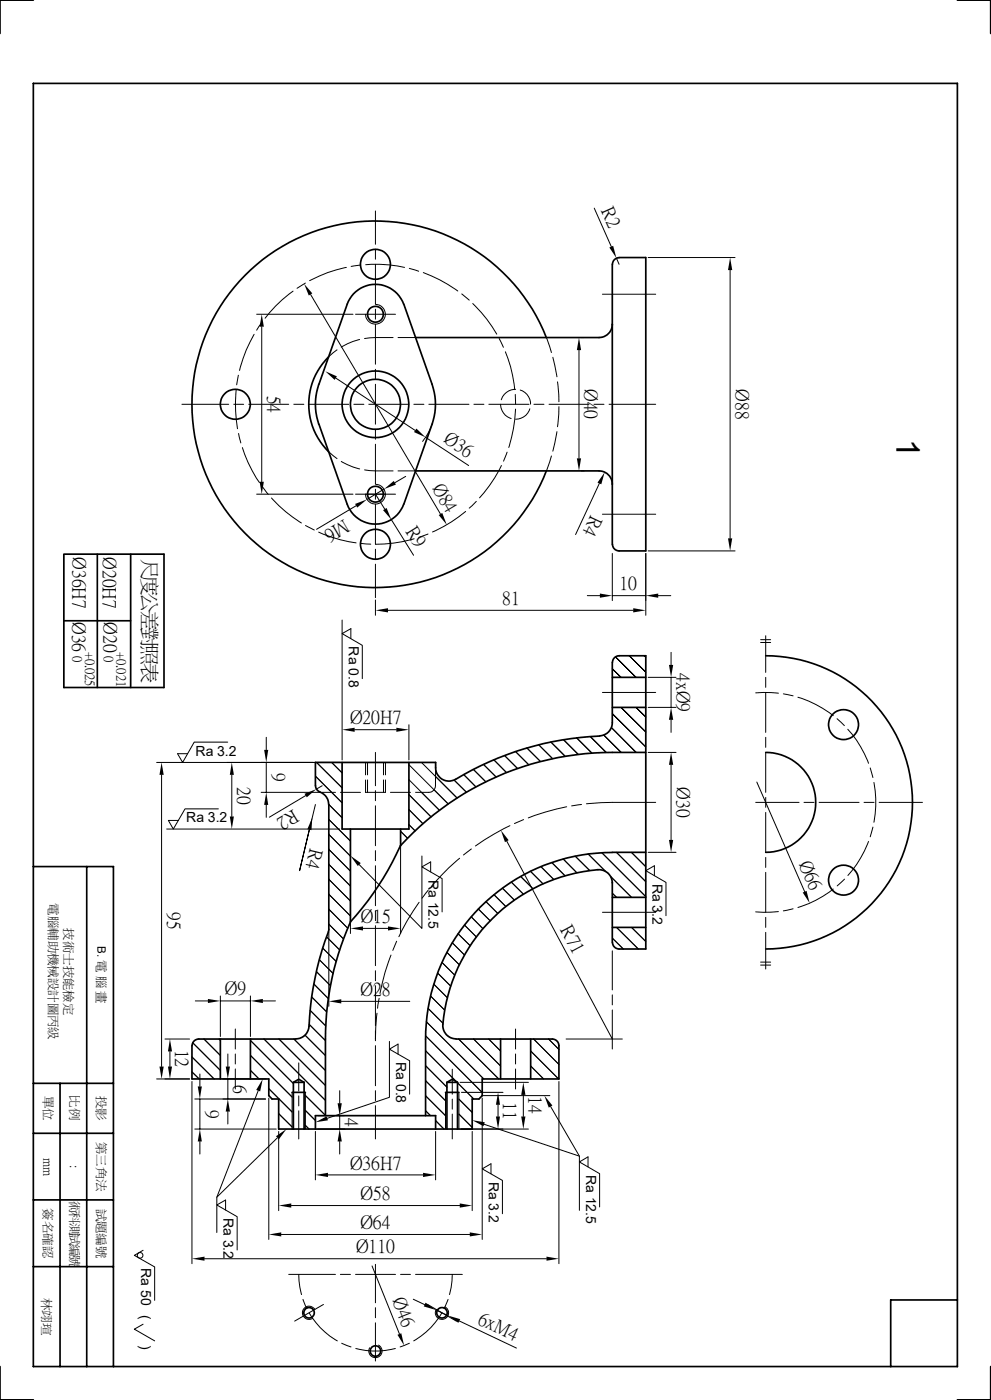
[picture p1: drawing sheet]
<svg xmlns="http://www.w3.org/2000/svg" width="297mm" height="420mm" viewBox="0 0 297 420" stroke-linecap="round" stroke-linejoin="round" font-family="sans-serif">
<g fill="none" stroke="#000" stroke-width=".51">
<path d="M10 0h-10v10M286.9 0h10v10M10 25h276.9v385h-276.9zM183.5 79.3v84M185.5 77.3h8v88h-8a2.02 2.02 0 0 1-1.9-2M185.5 77.3a2.02 2.02 0 0 0-1.9 2M183.5 97.3a4 4 0 0 1-4 4h-55M95.5 115.3a18.3 18.3 0 0 0 0 12M95.6 115.3l8.5-24a9 9 0 0 1 8.4-6 9 9 0 0 1 8.5 6l8.5 24a18.3 18.3 0 0 1 0 12M98.5 107.1a20 20 0 0 0 0 28.4M163.7 101.3a55 55 0 0 0-84.4-23.9 55 55 0 0 0 0 87.7 55 55 0 0 0 84.4-23.8M95.6 127.3l8.5 24a9 9 0 0 0 8.4 5.9 9 9 0 0 0 8.5-5.9l8.5-24"/>
<path d="M124.5 141.3h55a4 4 0 0 1 4 3.9M19.1 166.2h30v40h-30zM29.2 166.2v40M39.2 166.2v40M19.1 186.2h20.1M183.5 198.7v18.1a4 4 0 0 1-3.8 4M183.6 198.7a2.02 2.02 0 0 1 1.9-2h8v88h-8a2.02 2.02 0 0 1-1.9-2M229.5 196.7a44 44 0 0 1 44 44 44 44 0 0 1-44 44M183.5 203.2h10M183.5 212.2h10M95.8 237.6a4.1 4.1 0 0 1 2.8 3.7v37.7a94.7 94.7 0 0 0-6.1 29.4 3.9 3.9 0 0 1-3.9 3.3M102.5 228.7v20h20.1v-20"/>
<path d="M179.7 220.8a91.7 91.7 0 0 0-43.6 13.2 4 4 0 0 1-5.5-3.7v-1.6h-36.1v7l.5 1.2 .9 .7M193.5 225.7a133.1 133.1 0 0 0-20.9 .7 86.3 86.3 0 0 0-52.6 27.3M229.5 225.7a15 15 0 0 1 15 15 15 15 0 0 1-15 15M10 260h24v150M26 260v150M105 248.7v27.9M120 253.7a87.9 87.9 0 0 1-15 22.9M120.1 248.7v5M193.5 255.7a112.5 112.5 0 0 0-16.9 .5 56 56 0 0 0-49 55.5v23M105 276.6a86.7 86.7 0 0 0-7.5 35.1v23M183.5 264.9a4 4 0 0 0-4.3-4 51 51 0 0 0-46.5 47 4 4 0 0 0 4 3.8M183.5 269.2h10"/>
<path d="M183.5 278.2h10M183.5 264.7v18M66 311.7v12M75.1 311.7v12M88.6 311.7h-29a2.1 2.1 0 0 0-2.1 2v10h23.1v5l.9 1h2v9h58v-9h2.1l.9-1v-5h23v-10a2.02 2.02 0 0 0-2-2h-28.8M150 311.7v12M159 311.7v12M10 340h24M10 325h24M18 325v85M87.5 327.7h4M87.9 324.7l1.6-.9 1.6 .9"/>
<path d="M91.1 324.7h-3.2v14M91.1 324.7v14M94.5 338.7v-4h36.1v4M133.5 327.7h4M133.9 324.7h3.2M133.9 324.7l1.7-.9 1.5 .9M133.9 324.7v14M137.1 324.7v14M10 360h24M10 380h24M286.9 390h-19.9v20M0 410v9.9h10"/>
<path d="M296.9 410v9.9h-10"/>
<circle cx="112.5" cy="79.3" r="4.5"/>
<circle cx="112.5" cy="94.3" r="2.38"/>
<circle cx="70.5" cy="121.3" r="4.5"/>
<circle cx="112.5" cy="121.3" r="7.5"/>
<circle cx="112.5" cy="121.3" r="10"/>
<circle cx="112.5" cy="148.2" r="2.38"/>
<circle cx="112.5" cy="163.3" r="4.5"/>
<circle cx="252.8" cy="217.4" r="4.5"/>
<circle cx="252.8" cy="264" r="4.5"/>
<circle cx="92.6" cy="393.8" r="1.57"/>
<circle cx="132.5" cy="393.8" r="1.57"/>
<circle cx="112.5" cy="405.3" r="1.57"/>
</g>
<g fill="none" stroke="#000" stroke-width=".3">
<path d="M108.1 79.5l-2.9 .4M109.6 79.4a37.7 37.7 0 0 1 11.6 .8M112.5 74.8v3M112.5 79.3v12M112.5 63.3v10M178.1 62.4l5.1 11.6M184.7 77.4l.8 1.9M194.3 77.3h26M76.9 94.3h28.9M78.4 98v46.5M78.6 96.6l-1.7 2.5M87.8 87.3a38.1 38.1 0 0 0-8.3 8.2"/>
<path d="M91.5 84.9l-2.5 1.6M93.1 88.3l38.9 65.9M103.8 80.2a39 39 0 0 0-11 4M106.6 94.3h11.9M112.5 92.8v3M112.5 97.3v12M112.6 91.3a2.96 2.96 0 0 1 2.9 3 2.96 2.96 0 0 1-3 2.9 2.96 2.96 0 0 1-2.9-2.9M122.7 80.5l2.8 .9M126.9 81.8a43.2 43.2 0 0 1 10.3 5.5M138.4 88.2l2.2 1.8M141.7 91.1a41.1 41.1 0 0 1 7.2 9.1M180.6 88.3h15.9"/>
<path d="M218.8 81v80.5M70.8 116.9a42.7 42.7 0 0 0 .4 11.7M71.5 112.6l-.5 2.8M76.2 100.3a39.6 39.6 0 0 0-4.4 10.8M100.6 113.4l23.8 15.7M101 104.9l-2.5 2.2M107.8 101.9l-2.1 .5-3.4 1.7M112.5 110.8v2.9M112.5 115.3v12M117.8 101.3h-5.3l-3.2 .3M119.3 101.3h5.2M149.6 101.6l1.3 2.6"/>
<path d="M151.5 105.5a37.9 37.9 0 0 1 2.8 11.4M154.4 118.3l.1 2.9M154.5 116.8a4.4 4.4 0 0 0-4.3 3.1M155.9 117a4.3 4.3 0 0 1 3.1 4.2M163.8 101.3l1.5 4.4M165.7 107.2l1.2 5.8M167.1 114.6l.4 5.9M173.5 105v32.5M174.3 101.3h.7M54.5 121.3h14M70.1 121.3h2.9M71.5 130l.7 2.9"/>
<path d="M72.6 134.3a38.7 38.7 0 0 0 5.2 10.5M74.5 121.3h12M88.1 121.3h3M92.5 121.3h12M98.5 135.5l2.5 2.1M102.3 138.4l3.4 1.7 2.1 .6M106 121.3h3.1M110.5 121.3h12.1M112.5 128.8v3M112.5 133.3v11.9M124 121.3h3M127.6 131.2l12.9 8.5"/>
<path d="M128.5 121.3h12M129.2 128l-1.1 2.3-1.4 2.1M142 121.3h3M146.5 121.3h12M150 121.3a4.5 4.5 0 0 0 3.2 4.3M150.3 139.7a40.6 40.6 0 0 1-6.6 9.7M152 135.6l-1.1 2.7M154.5 122.7v.6a43 43 0 0 1-2 10.9M158.8 122.6a4.3 4.3 0 0 1-4.3 3.2M160 121.3h3M164.5 121.3h12M165.3 136.8l-1.5 4.5"/>
<path d="M166.9 129.5l-1.2 5.8M167.5 122l-.4 6M178 121.3h3M182.5 121.3h14M76.9 148.3h28.9M78.6 146l1.8 2.3M81.4 149.4a39.6 39.6 0 0 0 8.9 7.5M91.6 157.6l2.6 1.4M95.5 159.6a41.6 41.6 0 0 0 11.2 3.3M106.6 148.3h11.9M106.7 151.7l-11.8 7.1M109.3 141l3.2 .3h5.3"/>
<path d="M112.5 151.3v12a41.1 41.1 0 0 0 11.6-1.7M112.5 146.8v3M112.5 148.3l2.8 4.4M112.6 145.3a2.96 2.96 0 0 1 2.9 3 2.96 2.96 0 0 1-3 2.9 2.96 2.96 0 0 1-2.9-2.9M115.1 146.7l-5.1 3.1M117.3 155.9l6.7 10.7M119.3 141.3h5.2M121.6 142.9l-3.3 1.9M139.5 153.4v.1a41.2 41.2 0 0 1-9.9 6.1M142.7 150.4l-2.1 2M174.3 141.3h.7M179.6 145l-7.1 15.4"/>
<path d="M180.6 154.3h15.9M108.2 163l2.9 .2M112.5 164.8v3M112.5 169.2v10.1M128.3 160.2l-2.8 1M176 178.7h3.8M183.5 166v14.2M183.5 178.7h10M193.5 166v18.6M194.3 165.3h26M197.3 178.7h3.7M102.5 186v42"/>
<path d="M105.2 191.6v-3l-2.7 1.5 6.1 3.5v10M112.5 180v4.6M116.3 183.1h73.5M184.4 197l6.2 6.2M188.6 196.7l4.9 4.9M193.1 196.7l.4 .4M201.1 195.7v3.8M228 191.9h3M228 192.7h3M229.5 190.7v11M106.3 218.9h12.5M122.6 217.4v10.6"/>
<path d="M180.6 207.7h15.9M183.3 218.3l7.4 7.4M183.5 200.6l2.6 2.6M183.5 214.1l10 10M186.1 212.2l7.4 7.4M190.6 212.2l2.9 2.9M194.3 203.2h8.3M194.3 212.2h8.3M201.1 203.2v9M201.1 215.9v3.8M226.5 207.9l2.3-.2 4.5 .2M229.5 203.2v3"/>
<path d="M229.5 207.7v12M234.8 208.2l2.9 .5M239.1 209.2a32.8 32.8 0 0 1 10.6 5.5M250.9 215.6l2.2 2.1M254.1 218.8a32.2 32.2 0 0 1 6.2 10.2M46.9 228.7h54.9M48.4 232.5v87.5M68.2 222.6h-10l-3.5 6.1-1.5-2.6h3M69.5 232.5v12.4M78.3 237.7h17.5M79.8 221.2v3.8M79.8 228.7v9"/>
<path d="M91.6 238.7l-10.9 6.5M94.5 232.8l8 8M94.9 228.7l7.6 7.6M96.6 237.7h3.9M96.6 235.7l-1.8 1M99.4 228.7l3.1 3.2M102 237.7h6M109.6 234l-.1 3.7h6v-3.7M109.6 228.7v3.8M110.2 228.7v3.8M110.2 234v3.7M112.5 225.7v10"/>
<path d="M112.5 237.2v3M114.9 228.7v3.8M114.9 234v3.7M115.5 228.7v3.8M117 237.7h6M122.6 229.4l11.7 11.8M122.6 233.9l9.1 9.2-5.4-5.4M122.6 238.4l6.6 6.7M126.3 228.7l10.7 10.7M130.6 228.7l-.1 7a2.02 2.02 0 0 1-2 2h-4M136.1 234l3.7 3.7M139 232.4l3.6 3.7"/>
<path d="M141.9 230.8l3.7 3.7M144.9 229.3l3.8 3.8M148 227.9l3.8 3.9M151.2 226.7l3.9 3.8M154.5 225.5l4 3.9M157.9 224.4l4.1 4M161.5 223.4l4.1 4.2M165.1 222.6l4.3 4.3M168.9 221.9l4.4 4.4M172.8 221.3l4.6 4.6M176.9 220.9l4.8 4.8M181 220.5l5.2 5.2"/>
<path d="M194.3 225.7h8.3M201.1 229.4v22.6M226.8 234.6l14.4 32.9M229.5 221.2v3M229.5 225.7v12M229.5 239.2v3M260.8 230.4l.8 2.9M261.9 234.7l.1 .2a31.7 31.7 0 0 1-.1 11.8M50 248.7h51.8M65.4 242.7h-9.9l-3.6 6-1.4-2.6h3M79.8 241.5v3.7M94.5 241.3l-4.7 19.9 2.9-12.3"/>
<path d="M98.6 241.3l3.9 4M98.6 245.8l6.4 6.5M98.6 250.3l6.4 6.5M98.6 254.8l6.4 6.5M98.6 259.3l6.4 6.5M105 252v28M112.5 241.7v12M112.5 255.2v3M112.5 259.7v12M120.1 249.4l2 2.1M120.1 252v28M122.6 242.9l4.1 4.2"/>
<path d="M122.6 247.4l1.8 1.9M126.4 256.8v21.7l-18.7-19.1M137.8 257.5a61.3 61.3 0 0 0-8.5 8.4M141.3 254.7l-2.4 1.8M151.9 252.3l31.6 59.4M152.8 247.7a73.2 73.2 0 0 0-10.3 6.1M156.9 245.9l-2.7 1.2M162.1 260l3.8 3.8M165.4 258.7l3.9 4M168.8 257.7l4.1 4.1M169.8 242a70.1 70.1 0 0 0-11.5 3.4M172.4 256.8l4.3 4.4"/>
<path d="M174.3 241.3l-3 .5M176.2 256.2l5.2 5.1M180.3 255.8l13.2 13.2M184.7 255.7l8.8 8.8M189.2 255.7l4.3 4.3M194.3 255.7h8.3M196.5 240.7h-13l-7.7 .4M226.5 240.7h13M229.5 243.7v12M229.5 257.2v3M241 240.7h3M245.5 240.7h12"/>
<path d="M259 240.7h3M260.3 252.4l-.3 .8a33.2 33.2 0 0 1-5.9 9.4M261.6 248.1l-.8 2.9M263.5 240.7h13M98.6 263.8l6.4 6.5M98.6 268.3l6.4 6.5M98.6 272.8l5.6 5.7M98.6 277.2l4.4 4.5M98.6 279.6v22.3M108.8 278.5h7.5M112.5 273.2v3M112.5 277.7v12"/>
<path d="M125.6 270.7a62.4 62.4 0 0 0-6.1 10.3M128.3 267.1l-1.8 2.4M129.1 261.6v-3l-2.7 1.5 6.1 3.5v10M139.2 277.5l3.5 3.6M141.2 275l3.5 3.6M143.3 272.7l3.6 3.5M145.6 270.5l3.6 3.5M148 268.4l3.6 3.5M150.6 266.4l3.5 3.6M153.2 264.6l3.6 3.6M156 262.9l3.7 3.7M159 261.4l3.7 3.7"/>
<path d="M180.6 273.7h15.9M183.1 263l6.2 6.2M183.5 268l1.3 1.2M184.8 278.2l6.5 6.5M189.3 278.2l4.2 4.2M196.1 262.7v-3l-2.6 1.5 6.1 3.5v10M229.5 279.7v11M229.5 261.7v12M229.5 275.2v3M233.3 273.5l-4.5 .2-2.3-.1M237.7 272.6l-2.9 .7M249.7 266.7a31.8 31.8 0 0 1-10.6 5.5"/>
<path d="M253.1 263.7l-2.2 2.1M66 298.8v12.1M75.1 298.8v12.1M93.4 299.1l4.5 4.5M94.1 295.2l4.3 4.4M94.8 291.5l4.3 4.2M95.7 287.9l4.1 4.1M96.7 284.4l4.1 4M97.9 281.1l3.9 3.9M112.5 291.2v3M112.5 295.7v12M113.6 299.5l-.4 3"/>
<path d="M117.2 286.5a62.5 62.5 0 0 0-3.3 11.5M118.9 282.4l-1.2 2.7M129 298.8l4.3 4.2M130 295.2l4.1 4.1M131.1 291.9l4 3.9M132.5 288.7l3.8 3.8M133.9 285.7l3.8 3.7M135.6 282.8l3.6 3.7M137.3 280.1l3.6 3.6M183.5 285.2v11.8M183.5 298.4v3.1M183.5 281.4l3.3 3.3"/>
<path d="M228 289.5h3M228 288.6h3M49.4 311.7h7.4M50.9 315.4v4.6M57.5 317.1l6.7 6.6M57.7 312.8l8.3 8.3M58.5 300.3h3.8M61.1 311.7l4.9 4.9M65.7 311.7l.3 .4M66 300.3h9.1M68.3 316.2v3.8M70.5 308.7v6"/>
<path d="M70.5 316.2v3M75.1 312.1l12.8 12.9M75.1 316.6l12.4 12.5M78.8 300.3h3.7M79.1 311.7l18.4 18.4M83.6 311.7l13.9 13.9M88.1 311.7l9.4 9.4M89.5 318.9v8.4M91.4 310.6l6.1 6.1M92.7 307.3l4.8 4.9M93 303.1l4.6 4.7M102.3 300.4h20.5"/>
<path d="M112.5 309.2v3M112.5 313.7v12M113 304l-.5 7.7M116.7 312.4v16.8l-18.6 6.3M119.3 316.2v-3l-2.6 1.5 6.1 3.5v10.1M127.6 310.7l16.9 17M127.6 315.2l9.2 9.3M127.6 319.7l6.3 6.4M127.8 306.5l17.2 17.2M128.3 302.5l4.5 4.5M137.5 311.7l12 12M141.9 311.7l8.1 8.1"/>
<path d="M146.5 311.7l3.5 3.6M154.5 308.7v6M154.5 316.2v3M159 315.3l8.4 8.4M159 319.8l3.9 3.9M159.9 311.7l7.6 7.6M164.4 311.7l3.1 3.1M169.7 311.7h16.8M183.5 303v11.7M46.9 323.7h9.9M57.5 324.4v54.7M57.5 321.6l2.2 2.1"/>
<path d="M58.4 329.7h21.2M58.4 338.7h24.4M59.9 322.2v3.7M59.9 329.7v9M66.8 323.7h13M68.3 323.7v6M68.3 333.5v3.7M70.5 320.7v6M75.1 321.1l2.5 2.6M77.4 327.2l-12.4 32M80.6 326.6l6.9 7M80.6 329.4v42.4"/>
<path d="M83.5 339.4v23.8M83.5 334.1l4 4M83.5 338.6l.2 .1M87.5 327.7v11M89.5 328.8v3M89.5 333.2v8.5M91.5 328.6l6 6M91.5 333.1l3 3M91.5 337.6l1.1 1.1M91.5 327.7v11M94.5 339.4v14.5M95.3 338.7h8"/>
<path d="M95.3 334.7h8M101.8 327.2v3.8M101.8 334.7v4M112.5 331.7v10M112.5 327.2v3M127.6 324.2l5.9 6M127.6 328.7l5.9 6M127.6 333.2l1.4 1.5M130.6 336.2l2.5 2.5M130.6 339.4v14.5M133.5 327.7v11M135.6 320.8v7.5"/>
<path d="M135.6 329.7v3M135.6 334.2v7.5M137.1 324.8l4.9 4.9M137.5 329.7l4 4M137.5 334.2l4 4M137.5 327.7v11M137.9 324.7h20.5M138.3 338.7h20.1M138.3 327.7h12.4M141.5 339.4v23.8M144.5 329.4v42.4M144.5 328.7h20.3"/>
<path d="M145.1 337.3l28.6 9.5M149.3 331.4v3.5M154.5 320.7v6M156.8 328.5v6.4M165 331.9l8.7 14.9v16.3M167.5 324.4v54.7M59.9 342.4v3.8M83.1 341.3l-18.1 17.9v10.5M98.3 352.5h28.5M101.8 342.4v3.8M147.2 352.1v-3l-2.7 1.5 6.1 3.5v10M176.2 350.1v-3.1l-2.5 1.6 6 3.5v10"/>
<path d="M42.9 375.1l-2.6 1.5 6.1 3.5v10M61.3 377.6h102.5M67.6 363v-3l-2.6 1.5 6.1 3.5v10M84.3 370.3h56.5M87.3 361.7h50.5M111.5 379.8l8.2 20.4M112.5 379.3v11.5M42.9 397.3l-2.6 1.4 6.1 3.6M86.5 382.3h14M89.5 382.3l.4 3.9 .5 2.2M90.8 389.8l1.2 2.8M92.7 393.9a22.5 22.5 0 0 0 8.4 8.4"/>
<path d="M94.4 392.8a2 2 0 0 0-2.8-.7 2 2 0 0 0-.7 2.8 2 2 0 0 0 2.8 .6M96.9 391.3l-8.6 5M102 382.3h3M106.6 382.3h11.9M112.5 396.8v11.5M112.5 392.3v3M120.1 382.3h2.9M123.9 389.8l3.4 1.6M124.5 382.3h14.1M128.1 391.3l8.7 5M130.6 393l3.7 1.7M132.4 393.9a22.5 22.5 0 0 1-8.4 8.4"/>
<path d="M133.4 392a1.99 1.99 0 0 1 .8 2.8 1.99 1.99 0 0 1-2.7 .8 1.99 1.99 0 0 1-.8-2.7M134.3 389.8l-1.2 2.8M135.6 382.3l-.4 3.9-.5 2.2M137.7 396.3l17.1 8.1M102.4 403l2.8 1.1M106.6 404.5a22.8 22.8 0 0 0 11.9 0M113.5 403.5a1.99 1.99 0 0 1 .8 2.7 1.99 1.99 0 0 1-2.7 .8 1.99 1.99 0 0 1-.8-2.7M122.7 403l-2.8 1.1"/>
<circle cx="42" cy="376.6" r=".85"/>
</g>
<g fill="#000">
<path d="M182.6 74.3l1.2-.6 .9 3.7zM78.4 94.3l.7 3.7h-1.3zM91.1 85.1l2.5 2.9-1.1 .6zM218.8 77.3l.7 3.7h-1.3zM97.5 111.4l3.5 1.5-.7 1.1zM173.5 101.3l.7 3.7h-1.3zM124.8 128.6l2.8 2.6-3.5-1.6zM172.9 137.5h1.3l-.7 3.8zM77.8 144.5h1.3l-.7 3.8zM106.4 151.2l3.6-1.4-2.9 2.5zM114.8 153l1.1-.6 1.4 3.5zM115.1 146.7l2.9-2.4 .7 1.1z"/>
<path d="M131.5 154.5l1-.6 1.4 3.5zM181.2 141.6l-1 3.7-1.1-.5zM179.8 178.1l3.7 .6-3.7 .6zM193.5 178.7l3.8-.6v1.2zM218.2 161.5h1.3l-.7 3.8zM112.5 183.1l3.8-.6v1.2zM189.8 182.5l3.7 .6-3.7 .6zM200.5 199.5h1.3l-.7 3.7zM102.5 218.9l3.8-.6v1.2zM118.8 218.3l3.8 .6-3.8 .6zM201.1 212.2l.7 3.7h-1.3zM48.4 228.7l.7 3.8h-1.3z"/>
<path d="M69.5 228.7l.6 3.8h-1.2zM79.2 225h1.2l-.6 3.7zM91.3 238.1l3.5-1.4-2.9 2.5zM201.1 225.7l.7 3.7h-1.3zM68.9 244.9h1.2l-.6 3.8zM79.8 237.7l.6 3.8h-1.2zM93.6 245.2l-.3 3.8-1.2-.2zM105 256.7l3.1 2.2-.9 .9zM150.1 249l2.3 3.1-1.1 .5zM200.5 252h1.3l-.7 3.7zM105 278.5l3.8-.6v1.2zM116.3 277.9l3.8 .6-3.8 .6z"/>
<path d="M240.6 267.8l1.1-.5 1 3.6zM62.3 299.7l3.7 .6-3.7 .6zM75.1 300.3l3.7-.6v1.2zM98.6 300.4l3.7-.6v1.2zM47.8 320h1.3l-.7 3.7zM50.3 320h1.3l-.7 3.7zM50.9 311.7l.7 3.7h-1.3zM67.6 320h1.3l-.6 3.7zM59.3 325.9h1.2l-.6 3.8zM68.3 329.7l.6 3.8h-1.3zM78.7 323.7l-.7 3.7-1.2-.4zM94.5 336.7l3.4-1.8 .4 1.2z"/>
<path d="M101.2 331h1.2l-.6 3.7zM141.5 336l3.8 .7-.4 1.2zM149.3 327.7l.6 3.7h-1.3zM148.6 334.9h1.3l-.6 3.8zM156.8 324.7l.7 3.8h-1.3zM156.2 334.9h1.3l-.7 3.8zM163.2 328.7l2.4 2.9-1.1 .7zM59.9 338.7l.6 3.7h-1.2zM82.7 340.9l3.2-2.2-2.3 3.1zM94.5 352.5l3.8-.7v1.3zM101.8 338.7l.6 3.7h-1.2zM126.8 351.8l3.8 .7-3.8 .6z"/>
<path d="M57.5 377.6l3.8-.6v1.2zM80.6 370.3l3.7-.6v1.2zM83.5 361.7l3.8-.7v1.3zM137.8 361l3.7 .7-3.7 .6zM140.8 369.7l3.7 .6-3.7 .6zM163.8 377l3.7 .6-3.7 .6zM119.1 400.4l1.2-.4 .8 3.6zM127.6 390.8l3 2.2-3.6-1.1zM134.3 394.7l3.6 1-.5 1.1z"/>
</g>
<text font-size="9.8" x="268.6" y="131.7" transform="rotate(90 268.6 131.7)">1</text>
<text font-size="6" x="43" y="167.6" transform="rotate(90 43 167.6)">尺度公差對照表</text>
<g font-size="5.6">
<text x="180.3" y="63" transform="rotate(66 180.3 63)">R2</text>
<text x="80.3" y="118.7" transform="rotate(90 80.3 118.7)">54</text>
<text x="175.4" y="116.8" transform="rotate(90 175.4 116.8)">Ø40</text>
<text x="220.7" y="116.8" transform="rotate(90 220.7 116.8)">Ø88</text>
<text x="132.8" y="132.4" transform="rotate(33 132.8 132.4)">Ø36</text>
<text x="129.6" y="146.4" transform="rotate(59 129.6 146.4)">Ø84</text>
<text x="103.2" y="156" transform="rotate(149 103.2 156)">M6</text>
<text x="177.3" y="154.4" transform="rotate(115 177.3 154.4)">R4</text>
<text x="121.7" y="159.3" transform="rotate(58 121.7 159.3)">R9</text>
<text x="22" y="167.2" transform="rotate(90 22 167.2)">Ø36H7</text>
<text x="31.2" y="167.2" transform="rotate(90 31.2 167.2)">Ø20H7</text>
<text x="185.7" y="176.8">10</text>
<text x="150.5" y="181.2">81</text>
<text x="21.9" y="186.6" transform="rotate(90 21.9 186.6)">Ø36</text>
<text x="31.3" y="186.7" transform="rotate(90 31.3 186.7)">Ø20</text>
<text x="203.1" y="202" transform="rotate(90 203.1 202)">4xØ9</text>
<text x="104.9" y="217">Ø20H7</text>
<text x="81.7" y="231.9" transform="rotate(90 81.7 231.9)">9</text>
<text x="71.4" y="236.1" transform="rotate(90 71.4 236.1)">20</text>
<text x="203" y="236.2" transform="rotate(90 203 236.2)">Ø30</text>
<text x="88.1" y="242.9" transform="rotate(149 88.1 242.9)">R2</text>
<text x="93.3" y="254.3" transform="rotate(104 93.3 254.3)">R4</text>
<text x="239.6" y="259.1" transform="rotate(66 239.6 259.1)">Ø66</text>
<text x="50.4" y="273.7" transform="rotate(90 50.4 273.7)">95</text>
<text x="108.1" y="276.6">Ø15</text>
<text x="168.1" y="278.8" transform="rotate(62 168.1 278.8)">R71</text>
<text x="67.4" y="298.3">Ø9</text>
<text x="108.1" y="298.5">Ø28</text>
<text x="52.8" y="314.9" transform="rotate(90 52.8 314.9)">12</text>
<text x="70.2" y="325.4" transform="rotate(90 70.2 325.4)">6</text>
<text x="158.7" y="328.9" transform="rotate(90 158.7 328.9)">14</text>
<text x="61.8" y="332.9" transform="rotate(90 61.8 332.9)">9</text>
<text x="103.7" y="335.4" transform="rotate(90 103.7 335.4)">4</text>
<text x="151.1" y="330.6" transform="rotate(90 151.1 330.6)">11</text>
<text x="104.9" y="350.6">Ø36H7</text>
<text x="108.1" y="359.7">Ø58</text>
<text x="108" y="368.4">Ø64</text>
<text x="106.7" y="375.7">Ø110</text>
<text x="117.7" y="390" transform="rotate(68 117.7 390)">Ø46</text>
<text x="143" y="396.7" transform="rotate(25 143 396.7)">6xM4</text>
</g>
<g font-size="4.2">
<text x="104.5" y="193.9" transform="rotate(90 104.5 193.9)">Ra 0.8</text>
<text x="58.6" y="226.7">Ra 3.2</text>
<text x="55.8" y="246.7">Ra 3.2</text>
<text x="128.4" y="263.9" transform="rotate(90 128.4 263.9)">Ra 12.5</text>
<text x="195.5" y="265" transform="rotate(90 195.5 265)">Ra 3.2</text>
<text x="118.7" y="318.6" transform="rotate(90 118.7 318.6)">Ra 0.8</text>
<text x="175.6" y="352.4" transform="rotate(90 175.6 352.4)">Ra 12.5</text>
<text x="146.5" y="354.5" transform="rotate(90 146.5 354.5)">Ra 3.2</text>
<text x="67" y="365.3" transform="rotate(90 67 365.3)">Ra 3.2</text>
<text x="42.3" y="380.5" transform="rotate(90 42.3 380.5)">Ra 50</text>
<text x="42.2" y="394.6" transform="rotate(90 42.2 394.6)">(</text>
<text x="42.2" y="403.6" transform="rotate(90 42.2 403.6)">)</text>
</g>
<g font-size="4">
<text x="21.9" y="196.7" transform="rotate(90 21.9 196.7)">0</text>
<text x="25.7" y="195.5" transform="rotate(90 25.7 195.5)">+0.025</text>
<text x="31.3" y="196.8" transform="rotate(90 31.3 196.8)">0</text>
<text x="35.1" y="195.6" transform="rotate(90 35.1 195.6)">+0.021</text>
</g>
<g font-size="3.7">
<text x="14.9" y="271" transform="rotate(90 14.9 271)">電腦輔助機械設計圖丙級</text>
<text x="19.4" y="278.5" transform="rotate(90 19.4 278.5)">技術士技能檢定</text>
<text x="13.3" y="328.8" transform="rotate(90 13.3 328.8)">單位</text>
<text x="21.2" y="328.6" transform="rotate(90 21.2 328.6)">比例</text>
<text x="29.3" y="328.8" transform="rotate(90 29.3 328.8)">投影</text>
<text x="13.2" y="347.3" transform="rotate(90 13.2 347.3)">mm</text>
<text x="29.3" y="342.5" transform="rotate(90 29.3 342.5)">第三角法</text>
<text x="21.2" y="349.5" transform="rotate(90 21.2 349.5)">:</text>
<text x="13.2" y="362.5" transform="rotate(90 13.2 362.5)">簽名確認</text>
<text x="21.2" y="360.2" transform="rotate(90 21.2 360.2)">術科測試編號</text>
<text x="29.3" y="362.6" transform="rotate(90 29.3 362.6)">試題編號</text>
<text x="12.9" y="389.4" transform="rotate(90 12.9 389.4)">林翊瑄</text>
</g>
<text font-size="3.5" x="29.2" y="283.8" transform="rotate(90 29.2 283.8)">B. 電 腦 畫</text>
</svg>
